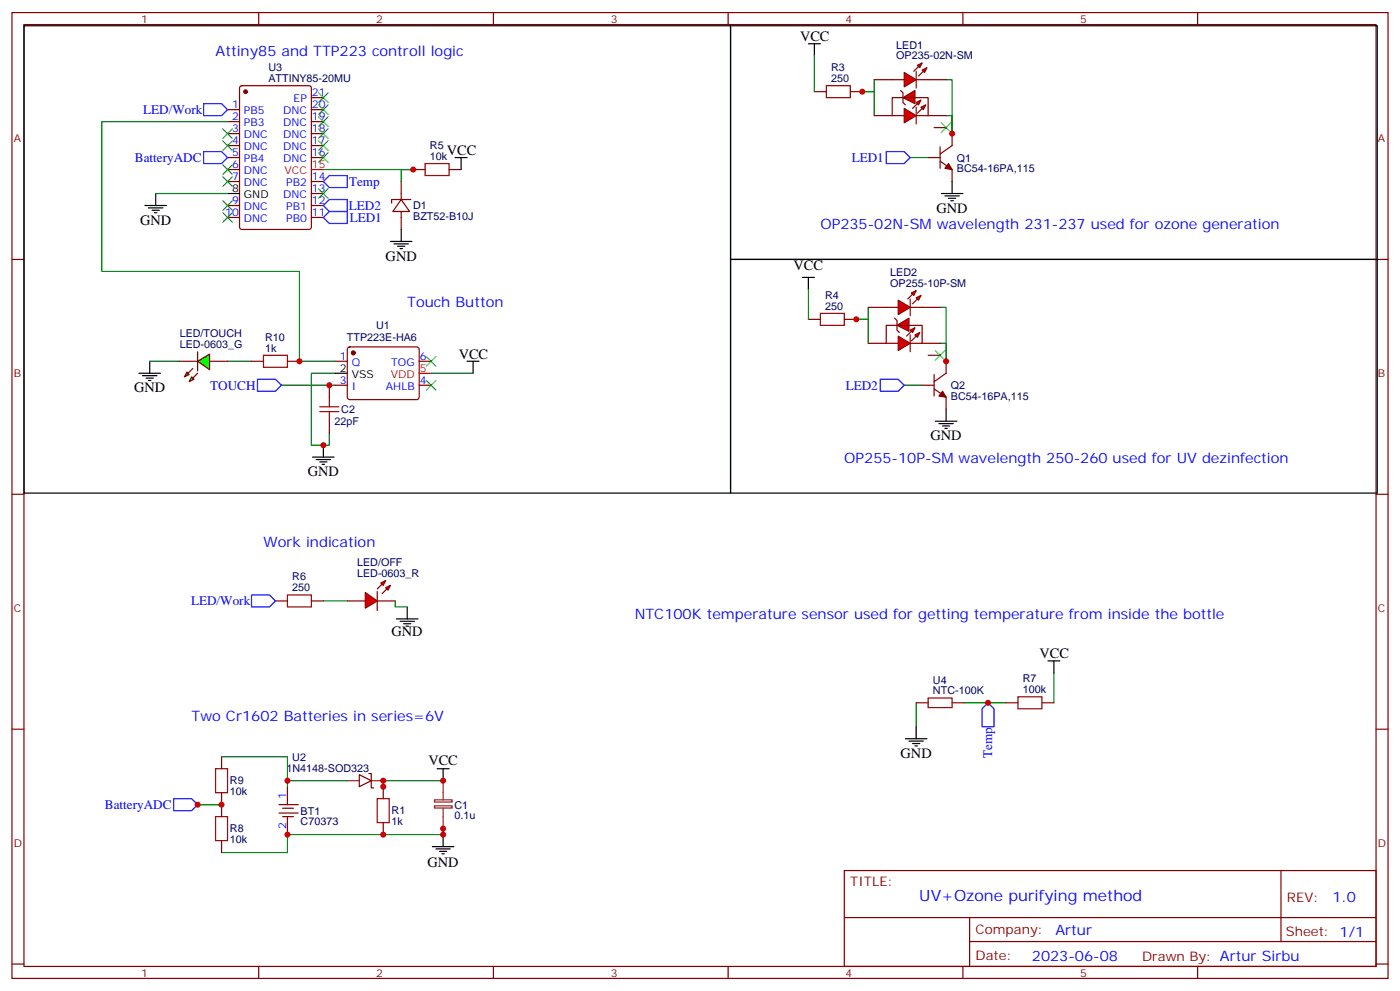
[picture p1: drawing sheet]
<svg xmlns="http://www.w3.org/2000/svg" width="412mm" height="292mm" viewBox="0 0 412 292" stroke-linecap="round" stroke-linejoin="round" font-family="sans-serif">
<g fill="none" stroke="#870000" stroke-width=".35">
<path d="M3.5 3.7h405.4v284.3h-405.4zM7.1 7.2h398.2v277.3h-398.2zM76.2 3.7v3.5M145.3 3.7v3.5M214.5 3.7v3.5M283.6 3.7v3.5M352.8 3.7v3.5M239.9 27h3.5M250.5 27h3.5M280.5 39.3v3.6l-3.6 2.4M273.4 46.4h3.5M276.9 43.2v6.4"/>
<path d="M276.9 47.4l3.6 2.5v3.5M3.5 76.4h3.6M405.3 76.4h3.6M3.5 145.5h3.6M405.3 145.5h3.6M3.5 214.7h3.6M405.3 214.7h3.6M82.2 239.4h5.6M82.2 236.9h5.6M83.3 237.9h3.1M84.7 231.6v5.3M105.8 228.1l3.6 1.7-3.6 1.8z"/>
<path d="M108.7 227.7h.7v4.3h.7M112.9 231.6v3.5M83.3 240.4h3.1M84.7 240.4v5.3M112.9 242.2v3.5M248.7 256.3h156.6v28.2h-156.6zM377.3 256.3v20.9M248.7 270.1h156.5M285.6 277.2h119.6M285.6 270.1v14.2M3.5 283.8h3.6M76.2 284.5v3.5"/>
<path d="M145.3 284.5v3.5M214.5 284.5v3.5M283.6 284.5v3.5M352.8 284.5v3.5M405.3 283.8h3.6"/>
</g>
<path d="M128.8 226.3h3.5M130.5 226.3v3.5M127.4 249.2h6.3M128.4 249.9h4.2M129.5 250.6h2.1M130.2 251.4h.7M130.5 245.7v3.5" fill="none" stroke="#000" stroke-width=".35"/>
<path d="M257.5 23.5v3.5h-3.5h3.5v7M278.7 23.5h1.8v15.8v-5.3h-1.8M268.1 46.4h5.3M102.3 229.8h-17.6v1.8M112.9 229.8v1.8v-1.8h17.6M130.5 245.7v-1.8v1.8h-45.8v5.3h-19.4" fill="none" stroke="#008700" stroke-width=".35"/>
<path d="M102.3 229.8h3.5M109.4 229.8h3.5M128 237.2h5.2v.7h-5.2zM128 235.5h5.2v.6h-5.2zM130.5 229.8v5.7M130.5 237.9v6" fill="none" stroke="#8c2424" stroke-width=".35"/>
<path d="M243.4 25.2h7.1v3.6h-7.1zM111.1 235.1h3.6v7.1h-3.6z" fill="none" stroke="#a10000" stroke-width=".35"/>
<path d="M261.1 44.6h5.2l1.8 1.8-1.8 1.8h-5.2z" fill="none" stroke="#00f" stroke-width=".35"/>
<path d="M279.4 48.2l1.1 1.7-2.2-.3z" fill="#870000" stroke="#870000" stroke-width=".35"/>
<path d="M266 28.8l3.5-2.2v3.9z" fill="#f00" stroke="#870000" stroke-width=".35"/>
<path d="M266.3 34h-3.5v-5.2h10.6v5.2h-3.5" fill="none" stroke="#870000" stroke-width=".35"/>
<g fill="#f00" stroke="#870000" stroke-width=".35">
<path d="M266.3 31.9l3.6 2.1-3.6 2.2z"/>
<path d="M269.9 31.6v4.9z"/>
</g>
<g fill="#870000" stroke="#870000" stroke-width=".35">
<path d="M268.8 31.9l1.4-1.4z"/>
<path d="M271.6 31.9l-1.4 1.4z"/>
</g>
<g fill="#f00" stroke="#870000" stroke-width=".35">
<path d="M269.9 30.2l1.4-.7-.7 1.4z"/>
<path d="M271.3 31.6l1.4-.7-.7 1.4z"/>
</g>
<path d="M257.5 34h5.3M257.5 23.5h5.3M273.4 34h5.3M273.4 23.5h5.3" fill="none" stroke="#870000" stroke-width=".35"/>
<g fill="#f00" stroke="#870000" stroke-width=".35">
<path d="M271.6 20.6l1.4-.7-.7 1.4z"/>
<path d="M270.2 19.2l1.4-.7-.7 1.4z"/>
</g>
<g fill="#870000" stroke="#870000" stroke-width=".35">
<path d="M270.6 22.4l1.4-1.4z"/>
<path d="M270.6 19.6l-1.4 1.4z"/>
</g>
<g fill="#f00" stroke="#870000" stroke-width=".35">
<path d="M269.9 21v4.9z"/>
<path d="M266.3 21.3l3.6 2.2-3.6 2.1z"/>
</g>
<path d="M262.8 23.5h3.5M265.3 26.6l.7 .7v2.9l.7 .7M269.9 23.5h3.5M275.2 37.6h3.5M238.1 94h3.6M248.7 94h3.5M271.6 113.4h3.6M275.2 110.2v6.4M275.2 114.5l3.5 2.4v3.6M278.7 106.4v3.5l-3.5 2.5" fill="none" stroke="#870000" stroke-width=".35"/>
<path d="M255.8 90.5v3.5h-3.6h3.6v7.1M276.9 90.5h1.8v15.9v-5.3h-1.8M266.3 113.4h5.3" fill="none" stroke="#008700" stroke-width=".35"/>
<path d="M259.3 111.7h5.3l1.7 1.7-1.7 1.8h-5.3z" fill="none" stroke="#00f" stroke-width=".35"/>
<path d="M241.7 92.3h7v3.5h-7z" fill="none" stroke="#a10000" stroke-width=".35"/>
<path d="M277.6 115.2l1.1 1.7-2.1-.3z" fill="#870000" stroke="#870000" stroke-width=".35"/>
<path d="M264.2 95.8l3.6-2.1v3.8z" fill="#f00" stroke="#870000" stroke-width=".35"/>
<path d="M264.6 101.1h-3.5v-5.3h10.5v5.3h-3.5" fill="none" stroke="#870000" stroke-width=".35"/>
<g fill="#f00" stroke="#870000" stroke-width=".35">
<path d="M264.6 99l3.5 2.1-3.5 2.1z"/>
<path d="M268.1 98.6v4.9z"/>
</g>
<g fill="#870000" stroke="#870000" stroke-width=".35">
<path d="M268.5 97.5l-1.4 1.5z"/>
<path d="M268.5 100.4l1.4-1.4z"/>
</g>
<g fill="#f00" stroke="#870000" stroke-width=".35">
<path d="M268.1 97.2l1.4-.7-.7 1.4z"/>
<path d="M269.5 98.6l1.4-.7-.7 1.4z"/>
</g>
<path d="M255.8 90.5h5.3M271.6 90.5h5.3M255.8 101.1h5.3M271.6 101.1h5.3" fill="none" stroke="#870000" stroke-width=".35"/>
<g fill="#f00" stroke="#870000" stroke-width=".35">
<path d="M269.9 87.7l1.4-.7-.7 1.4z"/>
<path d="M268.5 86.3l1.4-.8-.7 1.5z"/>
</g>
<g fill="#870000" stroke="#870000" stroke-width=".35">
<path d="M270.2 88l-1.4 1.4z"/>
<path d="M267.4 88l1.4-1.4z"/>
</g>
<g fill="#f00" stroke="#870000" stroke-width=".35">
<path d="M268.1 88v5z"/>
<path d="M264.6 88.4l3.5 2.1-3.5 2.1z"/>
</g>
<path d="M261.1 90.5h3.5M263.5 93.7l.7 .7v2.8l.7 .7M268.1 90.5h3.5M273.4 104.6h3.5" fill="none" stroke="#870000" stroke-width=".35"/>
<g fill="none" stroke="#000" stroke-width=".35">
<path d="M238.1 12.9h3.6M239.9 12.9v3.5M277.3 57h6.3M278.3 57.7h4.3M279.4 58.4h2.1M280.1 59.1h.7M280.5 53.4v3.6M236.4 81.7h3.5M238.1 81.7v3.5M275.5 124h6.4M276.6 124.7h4.2M277.6 125.4h2.2"/>
<path d="M278.3 126.1h.7M278.7 120.5v3.5"/>
</g>
<path d="M239.9 16.4v10.6M238.1 85.2v8.8" fill="none" stroke="#008700" stroke-width=".35"/>
<g fill="#f00" stroke="#870000" stroke-width=".35">
<path d="M107.6 174.4l3.5 2.5-3.5 2.1z"/>
<path d="M111.1 174.1v5.6z"/>
</g>
<g fill="#870000" stroke="#870000" stroke-width=".35">
<path d="M111.1 173.4l1.4-1.4z"/>
<path d="M112.5 174.8l1.4-1.4z"/>
</g>
<g fill="#f00" stroke="#870000" stroke-width=".35">
<path d="M112.2 171.6l1.4-.7-.7 1.4z"/>
<path d="M113.6 173l1.4-.7-.7 1.4z"/>
</g>
<g fill="none" stroke="#870000" stroke-width=".35">
<path d="M67 32.3h3.6M67 35.8h3.6M67 39.3h3.6M70.8 25.4l.5-.2h19.7l.7 .5v41.2l-.4 .6-20 .1-.7-.5v-41.2zM91.7 32.3h3.5M91.7 35.8h3.5M91.7 39.3h3.5M91.7 28.8h3.5M67 42.9h3.6M67 46.4h3.6M67 49.9h3.6M67 53.4h3.6"/>
<path d="M91.7 42.9h3.5M91.7 46.4h3.5M91.7 53.4h3.5M91.7 57h3.5M67 60.5h3.6M67 64h3.6M91.7 60.5h3.5M91.7 64h3.5M52.9 106.4h5.3M61.7 106.4h5.3M74.1 106.4h3.5M84.7 106.4h3.5"/>
<path d="M97 113.4v3.5M98.8 106.4h3.5M98.8 113.4h3.5M102.5 102.3l.5-.2h19.8l.5 .2 .2 .5-.1 14.4-.6 .5-20.1-.1-.4-.7v-14.1zM123.5 106.4h3.5M123.5 113.4h3.5M97 124v3.5M81.1 176.9h3.6M91.7 176.9h3.5M102.3 176.9h5.3M111.1 176.9h5.3M65.3 222.8v3.5"/>
<path d="M65.3 233.4v7M65.3 247.5v3.5"/>
</g>
<path d="M77.6 104.6h7.1v3.5h-7.1zM94.2 119.8h5.6M97 116.9v2.9M94.2 121.2h5.6M97 121.2v2.8M84.7 175.2h7v3.5h-7zM63.5 226.3h3.5v7.1h-3.5zM63.5 240.4h3.5v7.1h-3.5z" fill="none" stroke="#a10000" stroke-width=".35"/>
<path d="M67 35.8h-37v44.1h58.2v26.5h10.6M44.1 106.4h8.8M67 106.4h7.1M82.9 113.4h15.9M98.8 109.9h-7.1v21.2h5.3v-3.6M127 109.9h12.3M95.2 176.9h7.1M116.4 176.9v1.8h3.5M58.2 236.9h7.1M65.3 222.8h19.4v7" fill="none" stroke="#008700" stroke-width=".35"/>
<path d="M60 30.5h5.3l1.7 1.8-1.7 1.7h-5.3zM95.2 60.5l1.8-1.8h5.3v3.6h-5.3zM95.2 64l1.8-1.7h5.3v3.5h-5.3zM75.8 111.7h5.3l1.8 1.7-1.8 1.8h-5.3zM74.1 175.2h5.3l1.7 1.7-1.7 1.8h-5.3zM51.2 235.1h5.2l1.8 1.8-1.8 1.8h-5.2z" fill="none" stroke="#00f" stroke-width=".35"/>
<g fill="none" stroke="#000" stroke-width=".35">
<path d="M67 57h3.6M40.9 109.9h6.4M42 110.6h4.2M43 111.3h2.2M43.7 112h.7M44.1 106.4v3.5M98.8 109.9h3.5M137.6 106.4h3.5M139.3 106.4v3.5M92.1 134.6h6.3M93.1 135.3h4.3M94.2 136h2.1"/>
<path d="M94.9 136.7h.7M95.2 131.1v3.5M119.9 178.7v3.5M116.8 182.2h6.3M117.8 182.9h4.3M118.9 183.6h2.1M119.6 184.3h.7"/>
</g>
<g fill="#870000" stroke="#870000" stroke-width=".35">
<circle cx="72.3" cy="27" r=".53"/>
<circle cx="104.1" cy="103.9" r=".53"/>
</g>
<path d="M91.7 49.9h3.5M123.5 109.9h3.5" fill="none" stroke="#f00" stroke-width=".35"/>
<g fill="#0f0" stroke="#870000" stroke-width=".35">
<path d="M55 109.5l.7 .7-1.4 .7z"/>
<path d="M56.4 110.9l.7 .8-1.4 .7z"/>
</g>
<g fill="#870000" stroke="#870000" stroke-width=".35">
<path d="M56.8 108.5l-1.4 1.4z"/>
<path d="M58.2 109.9l-1.4 1.4z"/>
</g>
<path d="M58.2 103.5v5.7z" fill="#f00" stroke="#870000" stroke-width=".35"/>
<path d="M58.2 106.4l3.5-2.2v4.6z" fill="#0f0" stroke="#870000" stroke-width=".35"/>
<g fill="none" stroke="#3c3" stroke-width=".35">
<path d="M65.6 37.9l2.8 2.8M68.4 37.9l-2.8 2.8M93.8 27.3l2.9 2.9M93.8 30.9l2.9 2.8M93.8 34.4l2.9 2.8M93.8 37.9l2.9 2.8M96.7 27.3l-2.9 2.9M96.7 30.9l-2.9 2.8M96.7 34.4l-2.9 2.8M96.7 37.9l-2.9 2.8M277.3 36.2l2.8 2.8M280.1 36.2l-2.8 2.8"/>
<path d="M65.6 59.1l2.8 2.8M65.6 52l2.8 2.9M65.6 48.5l2.8 2.8M65.6 41.5l2.8 2.8M68.4 59.1l-2.8 2.8M68.4 52l-2.8 2.9M68.4 48.5l-2.8 2.8M68.4 41.5l-2.8 2.8M93.8 41.5l2.9 2.8M93.8 45l2.9 2.8M93.8 55.6l2.9 2.8M96.7 41.5l-2.9 2.8"/>
<path d="M96.7 45l-2.9 2.8M96.7 55.6l-2.9 2.8M65.6 62.6l2.8 2.8M68.4 62.6l-2.8 2.8M125.6 112l2.8 2.8M125.6 105l2.8 2.8M128.4 112l-2.8 2.8M128.4 105l-2.8 2.8M275.5 103.2l2.8 2.8M278.3 103.2l-2.8 2.8"/>
</g>
<path d="M118.2 58.7l2.4 3.6h-4.9zM118.2 53.4v5.3M121 58.7h-5.6v1.1M121.7 49.9h3.5M132.3 49.9h3.5M118.2 62.3v5.3M269.9 206.9h3.5M280.5 206.9h3.5M296.3 206.9h3.6M306.9 206.9h3.5" fill="none" stroke="#870000" stroke-width=".35"/>
<path d="M45.9 57h21.1M95.2 49.9h26.5h-3.5v3.5M310.4 198.1v8.8M269.9 206.9v7.1M284 206.9h12.3" fill="none" stroke="#008700" stroke-width=".35"/>
<g fill="none" stroke="#000" stroke-width=".35">
<path d="M7.1 7.6h208.1v137.6h-208.1zM215.2 7.6h190.5v68.8h-190.5zM45.9 57v3.5M134.1 46.4h3.5M135.8 46.4v3.5M42.7 60.5h6.3M43.7 61.2h4.3M44.8 61.9h2.1M45.5 62.6h.7M115 71.1h6.4M116.1 71.8h4.2M117.1 72.5h2.1"/>
<path d="M117.8 73.2h.7M118.2 67.6v3.5M215.2 76.4h190.5v68.8h-190.5zM308.7 194.6h3.5M310.4 194.6v3.5M266.7 217.5h6.3M267.8 218.2h4.2M268.8 218.9h2.1M269.5 219.6h.7M269.9 214v3.5"/>
</g>
<path d="M125.2 48.2h7.1v3.5h-7.1zM273.4 205.5h7.1v2.8h-7.1zM299.9 205.1h7v3.6h-7z" fill="none" stroke="#a10000" stroke-width=".35"/>
<path d="M60 44.6h5.3l1.7 1.8-1.7 1.8h-5.3zM97 51.7h5.3v3.5h-5.3l-1.8-1.8zM291 206.9l1.8 1.8v5.3h-3.5v-5.3z" fill="none" stroke="#00f" stroke-width=".35"/>
<g fill="#c00">
<circle cx="112.9" cy="231.6" r=".88"/>
<circle cx="112.9" cy="245.7" r=".88"/>
<circle cx="130.5" cy="245.7" r=".88"/>
<circle cx="130.5" cy="229.8" r=".88"/>
<circle cx="130.5" cy="243.9" r=".88"/>
<circle cx="112.9" cy="229.8" r=".88"/>
<circle cx="280.5" cy="39.3" r=".88"/>
<circle cx="254" cy="27" r=".88"/>
<circle cx="278.7" cy="106.4" r=".88"/>
<circle cx="252.2" cy="94" r=".88"/>
<circle cx="84.7" cy="229.8" r=".88"/>
<circle cx="65.3" cy="236.9" r=".88"/>
<circle cx="58.2" cy="236.9" r=".88"/>
<circle cx="97" cy="113.4" r=".88"/>
<circle cx="95.3" cy="131.1" r=".88"/>
<circle cx="88.2" cy="106.4" r=".88"/>
<circle cx="121.7" cy="49.9" r=".88"/>
<circle cx="84.7" cy="245.7" r=".88"/>
<circle cx="291" cy="206.9" r=".88"/>
</g>
<text font-size="4.6" fill="#00f" x="270.8" y="265.3">UV+Ozone purifying method</text>
<g font-size="4.2" fill="#00f">
<text x="63.5" y="16.4">Attiny85 and TTP223 controll logic</text>
<text x="241.7" y="67.6">OP235-02N-SM wavelength 231-237 used for ozone generation</text>
<text x="119.9" y="90.5">Touch Button</text>
<text x="248.7" y="136.3">OP255-10P-SM wavelength 250-260 used for UV dezinfection</text>
<text x="77.6" y="161">Work indication</text>
<text x="187" y="182.2">NTC100K temperature sensor used for getting temperature from inside the bottle</text>
<text x="56.4" y="212.2">Two Cr1602 Batteries in series=6V</text>
<text x="392.5" y="265.6">1.0</text>
<text x="310.9" y="275.1">Artur</text>
<text x="304" y="282.9">2023-06-08</text>
</g>
<g font-size="4.2">
<text x="235.7" y="12.2">VCC</text>
<text x="131.6" y="45.7">VCC</text>
<text x="275.9" y="62.6">GND</text>
<text x="41.3" y="66.1">GND</text>
<text x="113.6" y="76.7">GND</text>
<text x="233.8" y="79.6">VCC</text>
<text x="135.1" y="105.7">VCC</text>
<text x="39.5" y="115.5">GND</text>
<text x="274.1" y="129.6">GND</text>
<text x="90.7" y="140.2">GND</text>
<text x="115.3" y="187.1">GND</text>
<text x="306.2" y="193.9">VCC</text>
<text x="126.2" y="225.2">VCC</text>
<text x="265.3" y="223.1">GND</text>
<text x="125.9" y="255.3">GND</text>
</g>
<g font-size="3.9" fill="#00f">
<text x="42.2" y="33.5">LED/Work</text>
<text x="39.7" y="47.6">BatteryADC</text>
<text x="250.9" y="47.7">LED1</text>
<text x="102.8" y="54.8">Temp</text>
<text x="102.7" y="61.7">LED2</text>
<text x="103" y="65.3">LED1</text>
<text x="61.9" y="114.7">TOUCH</text>
<text x="249.1" y="114.7">LED2</text>
<text x="56.3" y="178.1">LED/Work</text>
<text x="292.3" y="223.2" transform="rotate(-90 292.3 223.2)">Temp</text>
<text x="30.9" y="238.1">BatteryADC</text>
</g>
<g font-size="3.9" fill="#800">
<text x="250.5" y="260.9">TITLE:</text>
<text x="379.1" y="265.6">REV:</text>
<text x="287.4" y="275.1">Company:</text>
<text x="378.7" y="275.7">Sheet: 1/1</text>
<text x="287.4" y="282.8">Date:</text>
<text x="336.4" y="282.8">Drawn By: Artur Sirbu</text>
</g>
<g font-size="3.2" fill="#800">
<text x="41.6" y="6.7">1</text>
<text x="110.8" y="6.7">2</text>
<text x="179.9" y="6.7">3</text>
<text x="249.1" y="6.7">4</text>
<text x="318.2" y="6.7">5</text>
<text x="4.1" y="41.8">A</text>
<text x="405.9" y="41.8">A</text>
<text x="4.1" y="110.9">B</text>
<text x="405.9" y="110.9">B</text>
<text x="4.1" y="180.1">C</text>
<text x="405.9" y="180.1">C</text>
<text x="4.1" y="249.2">D</text>
<text x="405.9" y="249.2">D</text>
<text x="41.6" y="287.5">1</text>
<text x="110.8" y="287.5">2</text>
<text x="179.9" y="287.5">3</text>
<text x="249.1" y="287.5">4</text>
<text x="318.2" y="287.5">5</text>
</g>
<g font-size="3.2" fill="#000080">
<text x="264" y="17.5">OP235-02N-SM</text>
<text x="264" y="14.3">LED1</text>
<text x="79" y="21">U3</text>
<text x="244.8" y="20.9">R3</text>
<text x="79" y="24.2">ATTINY85-20MU</text>
<text x="244.8" y="24.2">250</text>
<text x="126.7" y="47.1">10k</text>
<text x="126.7" y="43.9">R5</text>
<text x="281.9" y="47.6">Q1</text>
<text x="281.9" y="50.7">BC54-16PA,115</text>
<text x="121.7" y="64.7">BZT52-B10J</text>
<text x="121.7" y="61.6">D1</text>
<text x="262.2" y="81.3">LED2</text>
<text x="243.1" y="88">R4</text>
<text x="262.2" y="84.5">OP255-10P-SM</text>
<text x="243.1" y="91.2">250</text>
<text x="52.9" y="99.3">LED/TOUCH</text>
<text x="78.1" y="100.3">R10</text>
<text x="102.2" y="100.5">TTP223E-HA6</text>
<text x="110.8" y="97">U1</text>
<text x="52.9" y="102.5">LED-0603_G</text>
<text x="78.1" y="103.5">1k</text>
<text x="280.1" y="117.7">BC54-16PA,115</text>
<text x="280.1" y="114.6">Q2</text>
<text x="98.6" y="125.1">22pF</text>
<text x="100.5" y="121.6">C2</text>
<text x="105.2" y="166.7">LED/OFF</text>
<text x="86.1" y="170.9">R6</text>
<text x="105.2" y="169.9">LED-0603_R</text>
<text x="86.1" y="174.1">250</text>
<text x="274.8" y="201.3">U4</text>
<text x="301.3" y="200.9">R7</text>
<text x="274.8" y="204.4">NTC-100K</text>
<text x="301.3" y="204.1">100k</text>
<text x="84.4" y="227.4">1N4148-SOD323</text>
<text x="86.1" y="223.9">U2</text>
<text x="67.7" y="230.9">R9</text>
<text x="67.7" y="234.2">10k</text>
<text x="88.5" y="239.8">BT1</text>
<text x="115.4" y="239.8">R1</text>
<text x="133.9" y="238">C1</text>
<text x="67.7" y="245.1">R8</text>
<text x="88.5" y="243">C70373</text>
<text x="115.4" y="243">1k</text>
<text x="133.9" y="241.2">0.1u</text>
<text x="67.7" y="248.3">10k</text>
</g>
<g font-size="3.2" fill="#00f">
<text x="91.9" y="28.4">21</text>
<text x="68.4" y="31.9">1</text>
<text x="68.4" y="35.5">2</text>
<text x="71.9" y="33.7">PB5</text>
<text x="83.4" y="33.7">DNC</text>
<text x="86.5" y="30.2">EP</text>
<text x="91.9" y="35.5">19</text>
<text x="91.9" y="31.9">20</text>
<text x="68.4" y="39">3</text>
<text x="71.9" y="37.2">PB3</text>
<text x="71.9" y="40.7">DNC</text>
<text x="83.4" y="40.7">DNC</text>
<text x="83.4" y="37.2">DNC</text>
<text x="91.9" y="39">18</text>
<text x="68.4" y="42.5">4</text>
<text x="68.4" y="46">5</text>
<text x="71.9" y="44.3">DNC</text>
<text x="71.9" y="47.8">PB4</text>
<text x="83.4" y="47.8">DNC</text>
<text x="83.4" y="44.3">DNC</text>
<text x="91.9" y="46">16</text>
<text x="91.9" y="42.5">17</text>
<text x="68.4" y="49.6">6</text>
<text x="68.4" y="53.1">7</text>
<text x="71.9" y="51.3">DNC</text>
<text x="91.9" y="53.1">14</text>
<text x="71.9" y="54.9">DNC</text>
<text x="83.4" y="58.4">DNC</text>
<text x="84.3" y="54.9">PB2</text>
<text x="91.9" y="56.6">13</text>
<text x="66.3" y="63.7">10</text>
<text x="68.4" y="60.1">9</text>
<text x="71.9" y="61.9">DNC</text>
<text x="71.9" y="65.4">DNC</text>
<text x="84.3" y="65.4">PB0</text>
<text x="84.3" y="61.9">PB1</text>
<text x="91.9" y="63.7">11</text>
<text x="91.9" y="60.1">12</text>
<text x="100.1" y="106">1</text>
<text x="103.6" y="107.8">Q</text>
<text x="115.3" y="107.8">TOG</text>
<text x="123.6" y="106">6</text>
<text x="100.1" y="113.1">3</text>
<text x="123.6" y="113.1">4</text>
<text x="103.6" y="114.8">I</text>
<text x="113.7" y="114.8">AHLB</text>
<text x="84.3" y="235.1" transform="rotate(-90 84.3 235.1)">1</text>
<text x="84.3" y="244.2" transform="rotate(-90 84.3 244.2)">2</text>
</g>
<g font-size="3.2" fill="#f00">
<text x="83.8" y="51.3">VCC</text>
<text x="91.9" y="49.6">15</text>
<text x="115.1" y="111.3">VDD</text>
<text x="123.6" y="109.5">5</text>
</g>
<g font-size="3.2">
<text x="68.4" y="56.6">8</text>
<text x="71.9" y="58.4">GND</text>
<text x="100.1" y="109.5">2</text>
<text x="103.6" y="111.3">VSS</text>
</g>
</svg>
